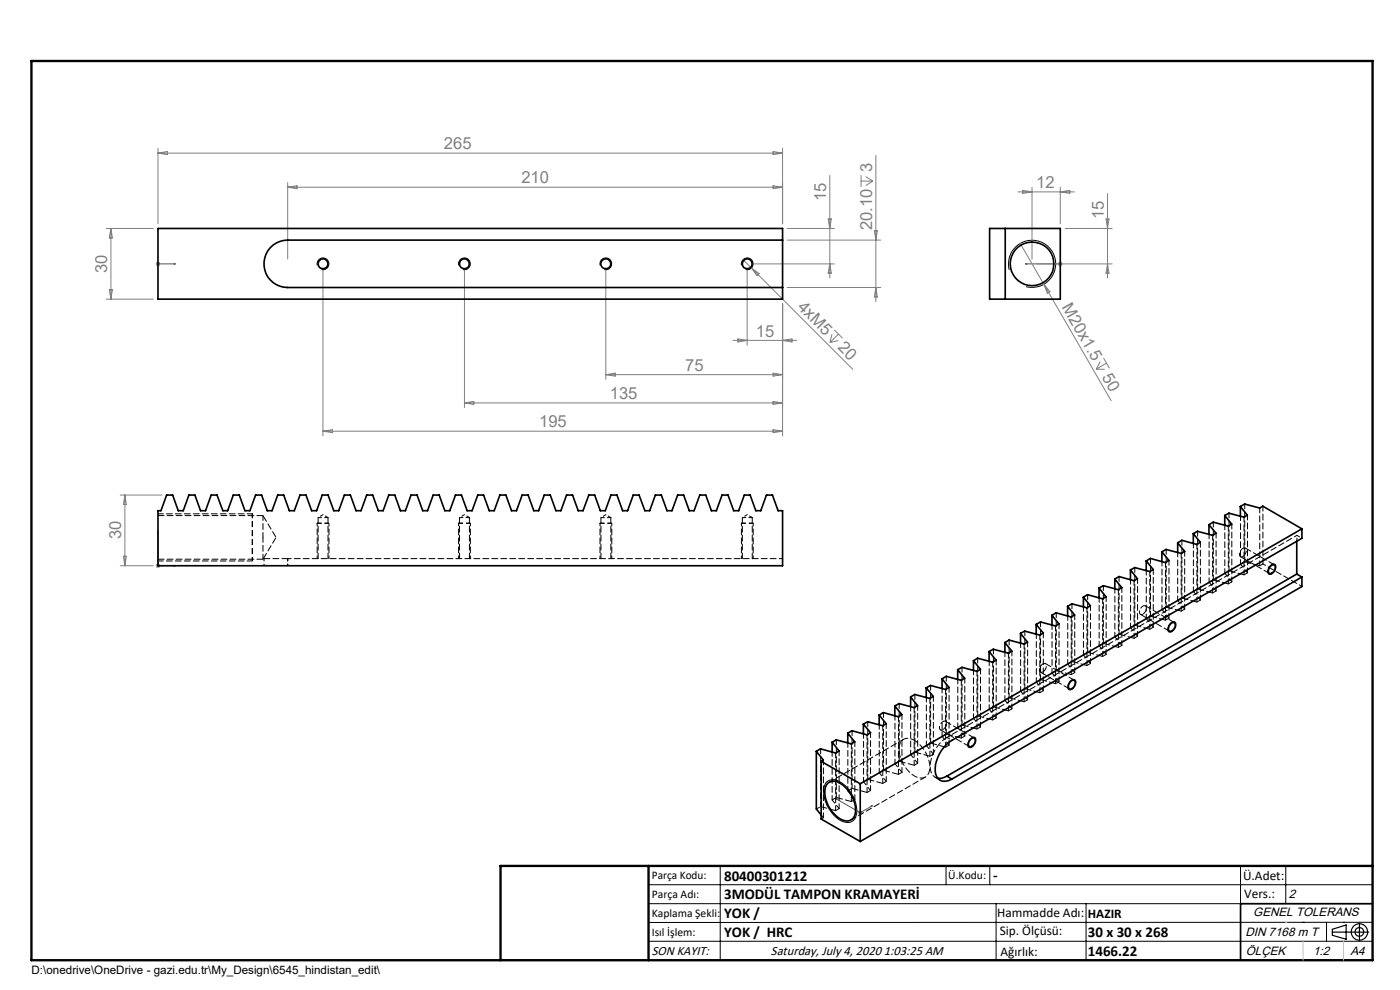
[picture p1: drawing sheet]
<svg xmlns="http://www.w3.org/2000/svg" width="297mm" height="210mm" viewBox="0 0 297 210" stroke-linecap="round" stroke-linejoin="round" font-family="sans-serif">
<g fill="none" stroke="#808080" stroke-width=".21">
<path d="M33.5 31.5v16M33.5 32.5h132.5M33.5 32.5l2-.4v.7zM61 38.7v16.3M61 39.7h105M61 39.7l2-.3v.6zM164 32.1l2 .4-2 .3zM164 39.4l2 .3-2 .3zM166 31.5v16M176 37.2v21.8M182.7 37.1v2.6M182.7 38.4h2.5"/>
<path d="M183.7 37.5l1.5 .9M185.2 38.4l-1.5 1M185.8 33v31M218.9 39.7v15.3M224.9 39.7v7.8M22.5 48.5h10M23.5 48.5v15M23.5 48.5l.3 2h-.6zM33 56h1M33.2 55.6l.7 .7M33.5 55.5v1M33.9 55.6l-.7 .7"/>
<path d="M68.5 57v35.5M98.5 57v29.5M128.5 57v23.5M157.6 55.1l1.8 1.8M158.5 57v16.2M159.4 56.9l21.5 21.4M159.4 56.9l1.6 1.1-.4 .5zM159.5 56h17.5M167 50.9h19.8M167 48.5h10M175.7 46.5h.7l-.4 2zM176 56l.4 2h-.7z"/>
<path d="M185.5 49h.6l-.3 1.9zM215.9 40.7h12M216.4 51.6l5 8.7M217 40.4l1.9 .3-1.9 .3zM220 56h15.9M224.6 55.6l.7 .7M224.9 55.5v1M224.9 40.7l2-.3v.6zM225.3 55.6l-.7 .7M226 48.5h9.9M234.6 46.5h.7l-.3 2zM235 56l.3 2h-.7z"/>
<path d="M235 41.1v17.9M22.5 63.5h10M23.2 61.5h.6l-.3 2zM128.5 79.5h37.5M128.5 79.5l2-.3v.6zM155.5 72.2h13.5M156.5 71.9l2 .3-2 .4zM164 79.2l2 .3-2 .3zM166 64.5v28M166 72.2l2-.3v.7zM167 61h19.8M176.5 70.9l-.4 1.8"/>
<path d="M177 70l1.8 1.7M177.8 72.2l-1.7 .5M177.9 70.9l-1.8 1.8M185.8 61l.3 2h-.6zM221.4 60.3l14.3 24.7M221.4 60.3l1.3 1.6-.5 .3zM232.6 78.3h1.8M233.4 76.7l-.8 1.6M234.1 75.9l1.3 2.2M234.7 77l-2.1 1.3M68.5 91.5h97.5M68.5 91.5l2-.4v.7z"/>
<path d="M98.5 85.5h67.5M98.5 85.5l2-.3v.6zM164 85.2l2 .3-2 .3zM164 91.1l2 .4-2 .3zM25.5 105h8.9M26.2 118h.6l-.3 2zM26.5 105v15M26.5 105l.3 2h-.6zM33.2 119.7l.7 .7M33.5 119.5v1M33.9 119.7l-.7 .7M25.5 120h7"/>
<path d="M33 120h1M182 172.4h1M182.1 172l.7 .7M182.5 171.9v1M182.8 172l-.7 .7"/>
</g>
<g fill="none" stroke="#000" stroke-width=".21">
<path d="M67.3 56.3a1.26 1.26 0 0 1 1.1-1.6 1.26 1.26 0 0 1 1.4 1.4 1.26 1.26 0 0 1-1.6 1.1M97.3 56.3a1.25 1.25 0 0 1 1.1-1.6 1.25 1.25 0 0 1 1.4 1.3 1.25 1.25 0 0 1-1.6 1.2M127.3 56.3a1.25 1.25 0 0 1 1.1-1.6 1.25 1.25 0 0 1 1.4 1.4 1.25 1.25 0 0 1-1.6 1.1M157.3 56.3a1.26 1.26 0 0 1 1.1-1.6 1.26 1.26 0 0 1 1.4 1.4 1.26 1.26 0 0 1-1.6 1.1M214.1 57.2a5 5 0 0 1 4.4-6.2 5 5 0 0 1 5.4 5.4 5 5 0 0 1-6.2 4.4M248.2 132.2a.69 .69 0 0 1 1.2 0 1.57 1.57 0 0 1-1.4 1.9 1.27 1.27 0 0 1 .2-1.9zM269.5 120a.69 .69 0 0 1 1.2-.1 1.57 1.57 0 0 1-1.5 1.9 1.27 1.27 0 0 1 .3-1.8zM205.8 156.7a.72 .72 0 0 1 1.2 0 1.57 1.57 0 0 1-1.4 1.9 1.27 1.27 0 0 1 .2-1.9zM227 144.5a.69 .69 0 0 1 1.2-.1 1.57 1.57 0 0 1-1.4 1.9 1.3 1.3 0 0 1 .2-1.8zM175.4 165.8a2.51 2.51 0 0 1 3.1 .2 7.5 7.5 0 0 1 3.2 6.6 2.02 2.02 0 0 1-3.2 1.6 7.1 7.1 0 0 1-3.6-7.5zM137.6 187.7h153.6M137.6 191.7h153.6"/>
<path d="M137.6 199.7h153.6M152.8 183.7v20M200.7 183.7v4M210 183.7v4M211.3 191.7v12M230.4 191.7v12M263.2 183.7v20M272.8 183.7v8M276.4 195.6h.1M281.4 195.6v4.1M285 195.6h.1M291.2 195.6l-153.6 .1"/>
</g>
<path d="M53.5 109.1v9.9" fill="none" stroke="#000" stroke-width=".21" stroke-dasharray="1.3 .6" stroke-dashoffset=".4" stroke-linecap="butt"/>
<path d="M67.3 111h2.5M97.3 111h2.5M127.3 111h2.5M157.3 111h2.5" fill="none" stroke="#000" stroke-width=".21" stroke-dasharray="1.3 .6" stroke-dashoffset=".3" stroke-linecap="butt"/>
<path d="M53.5 109.1v9.9" fill="none" stroke="#000" stroke-width=".25" stroke-dasharray="1.3 .6" stroke-dashoffset=".4" stroke-linecap="butt"/>
<path d="M67.3 111h2.5M97.3 111h2.5M127.3 111h2.5M157.3 111h2.5" fill="none" stroke="#000" stroke-width=".25" stroke-dasharray="1.3 .6" stroke-dashoffset=".3" stroke-linecap="butt"/>
<g fill="none" stroke="#000" stroke-width=".25">
<path d="M282.6 197.7h7.8M282.6 197.1l3-.9v3l-3-.8zM288.4 195.8v3.8M106.2 203.7h185"/>
<circle cx="288.4" cy="197.7" r="1.74"/>
<circle cx="288.4" cy="197.7" r=".93"/>
</g>
<g fill="none" stroke="#00f" stroke-width=".21">
<path d="M33.4 56h.2zM33.5 56h.1M33.5 56h3.7M37.2 56h-.3h.3M217.5 56h.4h-.4M217.5 56h7.4M224.9 56h.1zM224.9 56h.1M33.5 112.6l.1 .4h-.2zM33.5 112.6v7.4h3.7M36.9 119.9l.3 .1-.3 .1zM177.2 169.4l5.3 3 2.6-1.5"/>
<path d="M177.2 169.4l.4 .1zM184.8 171l.3-.1z"/>
</g>
<path d="M33.5 119h20M53.5 109h-20" fill="none" stroke="#000" stroke-width=".21" stroke-dasharray="1.3 .6" stroke-dashoffset=".2"/>
<path d="M53.5 109v.1M67.3 111h.1M97.3 111h.1M127.3 111h.1M157.3 111h.1" fill="none" stroke="#000" stroke-width=".21" stroke-dasharray="1.3 .6"/>
<path d="M67.3 111v7.5M69.8 118.5v-7.5M97.3 111v7.5M99.8 118.5v-7.5M127.3 111v7.5M129.8 118.5v-7.5M157.3 111v7.5M159.8 118.5v-7.5" fill="none" stroke="#000" stroke-width=".21" stroke-dasharray="1.3 .6" stroke-dashoffset=".7"/>
<path d="M53.5 109v.1M67.3 111h.1M97.3 111h.1M127.3 111h.1M157.3 111h.1" fill="none" stroke="#000" stroke-width=".25" stroke-dasharray="1.3 .6"/>
<path d="M291.2 191.7h-28v12" fill="none" stroke="#000" stroke-width=".35"/>
<path d="M6.7 12.9h284.5v190.8h-284.5zM137.6 183.7v20M291.2 183.7h-185v20" fill="none" stroke="#000" stroke-width=".5"/>
<path d="M276.4 199.7v4M285 199.7v4" fill="none" stroke="#c0c0c0" stroke-width=".21"/>
<path d="M272.8 195.6h.1" fill="none" stroke="#c0c0c0" stroke-width=".25"/>
<g fill="#00f">
<path d="M36.9 56h.3zM33.4 56h.2z"/>
<path d="M36.9 119.9l.3 .1-.3 .1zM33.5 112.6l.1 .4h-.2z"/>
<path d="M224.9 56h.1zM217.5 56h.4z"/>
<path d="M184.8 171l.3-.1zM177.2 169.4l.4 .1z"/>
</g>
<g fill="none" stroke="#000" stroke-width=".35">
<path d="M33.5 48.5h132.5v15h-132.5zM166 50.9h-105a5 5 0 0 0-5 5.1 5 5 0 0 0 5 5h105M209.9 48.5h15v15h-15zM213.3 48.5v15M35.3 105h1.3l1.2 3.3h1.1l1.2-3.3h1.2l1.2 3.3h1.1l1.2-3.3h1.2l1.3 3.3h1l1.2-3.3h1.3l1.2 3.3h1l1.2-3.3h1.3l1.2 3.3h1l1.2-3.3h1.3l1.2 3.3h1l1.2-3.3h1.3l1.2 3.3h1.1l1.2-3.3h1.2l1.2 3.3h1.1l1.2-3.3h1.2l1.2 3.3h1.1l1.2-3.3h1.3l1.2 3.3h1l1.2-3.3h1.2l1.2 3.3h1.1l1.2-3.3h1.3l1.2 3.3h1l1.2-3.3h1.3l1.2 3.3h1l1.2-3.3h1.3l1.2 3.3h1.1l1.2-3.3h1.2l1.2 3.3h1l1.2-3.3h1.3l1.2 3.3h1.1l1.2-3.3h1.2l1.2 3.3h1.1l1.2-3.3h1.2l1.2 3.3h1.1l1.2-3.3h1.3l1.2 3.3h1l1.2-3.3h1.3l1.2 3.3h1l1.2-3.3h1.3l1.2 3.3h1l1.2-3.3h1.3l1.2 3.3h1l1.2-3.3h1.3l1.2 3.3h1.1l1.2-3.3h1.2l1.2 3.3h1l1.2-3.3h1.3l1.2 3.3h1.1l1.2-3.3h1.2l1.2 3.3h1.1l1.2-3.3h1.2l1.2 3.3h1.1l1.2-3.3h1.3l1.2 3.3h.9v11.7h-132.5v-11.7h.6zM243.2 119l1.5 1.8-.8 .4-3.2-.8-.9 .5M243.2 119v2M246.5 117l1.5 1.9-.8 .4-3.1-.8-.9 .5M246.5 117v2.1M249.8 115.1l1.5 1.9-.7 .4-3.2-.9-.9 .5M249.8 115.1v2.1M253.2 113.2l1.4 1.8-.7 .5-3.2-.9-.9 .5"/>
<path d="M253.2 113.2v2.1M256.5 111.3l1.5 1.8-.8 .5-3.2-.9-.8 .5M256.5 111.3v2M259.8 109.4l1.5 1.8-.7 .4-3.2-.8-.9 .5M259.8 109.4v2M263.1 107.4l1-.5 3.1 .9 .7-.4 8.3 4.8M263.1 107.4l1.5 1.9-.7 .4-3.2-.8-.9 .5M263.1 107.4v2.1M269.7 120l.5-.2a.97 .97 0 0 1-.1 1.6l-.5 .3h-.3a1.19 1.19 0 0 1 .4-1.7zM275.1 114.8v7M276.2 112.2v2l-74.3 42.8a7.5 7.5 0 0 0-3.4 7.1 2.1 2.1 0 0 0 3.4 1.2M276.2 112.2l-93.7 54.1"/>
<path d="M209.8 138.2l1.5 1.8-.7 .5-3.2-.9-.9 .6M209.8 138.2v2.1M213.2 136.3l1.5 1.8-.8 .5-3.2-.9-.9 .5M213.2 136.3v2.1M216.5 134.4l1.5 1.8-.8 .4-3.1-.8-.9 .5M216.5 134.4v2M219.8 132.5l1.5 1.8-.7 .4-3.2-.8-.9 .5M219.8 132.5v2M223.2 130.5l1.4 1.9-.7 .4-3.2-.9-.9 .6M223.2 130.5v2.1M226.5 128.6l1.5 1.8-.8 .5-3.2-.9-.8 .5M226.5 128.6v2.1"/>
<path d="M229.8 126.7l1.5 1.8-.7 .4-3.2-.8-.9 .5M229.8 126.7v2.1M233.2 124.7l1.4 1.9-.7 .4-3.2-.9-.9 .6M233.2 124.7v2.1M236.5 122.8l1.5 1.9-.8 .4-3.1-.9-.9 .5M236.5 122.8v2.1M239.8 120.9l1.5 1.9-.7 .4-3.2-.9-.9 .5M239.8 120.9v2.1M248.5 132.2l.5-.2a1.11 1.11 0 0 1 .2 1.3 1.11 1.11 0 0 1-1.1 .6 1.19 1.19 0 0 1 .4-1.7zM275.1 121.8l-74.2 42.8M275.1 121.8l1.1 .6M276.2 122.4v2l-93.7 54.1"/>
<path d="M276.2 122.4l-74.3 42.9M173.2 159.4l1.5 1.8-.5 .3M173.2 159.4v12.2l1 1.3M176.5 157.4l1.5 1.9-.7 .4-3.2-.9-.9 .6M176.5 157.4v2.1M179.8 155.5l1.5 1.9-.7 .4-3.2-.9-.9 .5M179.8 155.5v2.1M183.2 153.6l1.5 1.8-.8 .5-3.2-.9-.9 .5M183.2 153.6v2.1M186.5 151.7l1.5 1.8-.7 .4-3.2-.8-.9 .5M186.5 151.7v2M189.8 149.7l1.5 1.9-.7 .4-3.2-.8-.9 .5"/>
<path d="M189.8 149.7v2.1M193.2 147.8l1.5 1.9-.8 .4-3.2-.8-.9 .4M193.2 147.8v2.1M196.5 145.9l1.5 1.8-.8 .5-3.1-.9-.9 .5M196.5 145.9v2.1M199.8 144l1.5 1.8-.7 .5-3.2-.9-.9 .5M199.8 144v2M203.2 142.1l1.4 1.8-.7 .4-3.2-.8-.9 .5M203.2 142.1v2M205.8 157a.71 .71 0 0 1 1-.4 1.26 1.26 0 0 1-1.1 1.8 .9 .9 0 0 1 .1-1.4zM206.5 140.2l1.5 1.8-.7 .4-3.2-.8-.9 .5M206.5 140.2v2"/>
<path d="M227 144.7a.71 .71 0 0 1 1-.3 1.23 1.23 0 0 1-1.1 1.7 1.01 1.01 0 0 1 .1-1.4zM174.2 161.5l8.3 4.8M174.2 161.5v12.2l8.3 4.8M175.7 166a2.54 2.54 0 0 1 3.1 .5 6.6 6.6 0 0 1 2.5 6.5 1.95 1.95 0 0 1-3.1 .7 6.7 6.7 0 0 1-3-6.8zM182.5 166.3v12.2M200.9 164.6a2.72 2.72 0 0 1-2 .5M200.9 164.6l1 .7"/>
<circle cx="68.5" cy="56" r="1.04"/>
<circle cx="98.5" cy="56" r="1.04"/>
<circle cx="128.5" cy="56" r="1.05"/>
<circle cx="158.5" cy="56" r="1.04"/>
<circle cx="219" cy="56" r="4.6"/>
</g>
<g fill="none" stroke="#000" stroke-width=".21" stroke-dasharray="1.3 .6" stroke-dashoffset=".5">
<path d="M69.6 109.8h-2.1M99.6 109.8h-2.1M129.6 109.8h-2.1M159.6 109.8h-2.1M166 118.5h-105M263.2 119.7l.9-.5M229.8 138.9l.9-.5M233.2 137l.9-.5M236.5 135.1l.9-.6M239.8 133.1l.9-.5M243.2 131.2l.9-.5M246.5 129.3l.9-.5"/>
<path d="M249.8 127.4l.9-.6M253.2 125.4l.9-.5M256.5 123.5l.9-.5M259.8 121.6l.9-.5M196.5 158.1l.9-.5M199.9 156.2l.9-.5M203.2 154.3l.9-.5M206.5 152.4l.9-.5M209.9 150.4l.8-.5M213.2 148.5l.9-.5M216.5 146.6l.9-.5M219.8 144.7l.9-.5"/>
<path d="M223.2 142.8l.9-.6M226.5 140.8l.9-.5M173.2 171.6l.9-.5M176.5 169.7l.9-.5M179.9 167.8l.9-.6M183.2 165.8l.9-.5M186.5 163.9l.9-.5M189.9 162l.9-.5M193.2 160.1l.9-.6"/>
</g>
<path d="M56 118.5v1.5M61 118.5v1.5" fill="none" stroke="#000" stroke-width=".21" stroke-dasharray="1.3 .6" stroke-dashoffset=".8"/>
<path d="M33.5 118.6h22.3M55.8 109.4h-22.3M61 118.5h-5M174.2 173.7l.5-.3" fill="none" stroke="#000" stroke-width=".21" stroke-dasharray="1.3 .6"/>
<g fill="none" stroke="#000" stroke-width=".21" stroke-dasharray="1.3 .6" stroke-dashoffset=".2">
<path d="M55.8 114v-4.6M55.8 118.6v-4.6M244.1 118.4v12.3M247.3 119.3v12.3M247.4 116.5v12.3M248 118.9v12.2M250.6 117.4v12.2M250.7 114.6v12.2M251.3 117v12.2M253.9 115.5v12.2M254.1 112.7v12.2M254.7 115v12.3"/>
<path d="M257.2 113.5v12.3M257.4 110.8v12.2M258 113.1v12.3M260.6 111.6v12.3M260.7 108.8v12.3M261.3 111.2v12.2M263.9 109.7v12.2M264.1 106.9v12.3M264.7 109.3v12.2M267.2 107.8v12.2M267.9 119.6v-12.2M207.4 139.6v12.3"/>
<path d="M210.7 137.7v12.2M213.9 138.5v12.3M214.1 135.8v12.2M214.7 138.1v12.3M217.3 136.6v12.3M217.4 133.8v12.3M218 136.2v12.2M220.6 134.7v12.2M220.7 131.9v12.3M221.3 134.3v12.2M223.9 132.8v12.2M224.1 130v12.2"/>
<path d="M224.7 132.3v12.3M227.3 130.8v12.3M227.4 128.1v12.2M228 130.4v12.3M230.6 128.9v12.3M230.7 126.1v12.3M231.3 128.5v12.2M233.9 127v12.2M234.1 124.2v12.3M234.7 126.6v12.2M237.3 125.1v12.2M237.4 122.3v12.2"/>
<path d="M238 124.6v12.3M240.6 123.2v12.2M240.7 120.4v12.2M241.3 122.7v12.3M243.9 121.2v12.3M244.7 120.8v12.2M174.1 158.8v12.3M177.3 159.7v12.2M177.4 156.9v12.3M178 159.3v12.2M180.6 157.8v12.2M180.8 155v12.2"/>
<path d="M181.3 157.3v12.3M183.9 155.9v12.2M184.1 153.1v12.2M184.7 155.4v12.3M187.3 153.9v12.3M187.4 151.1v12.3M188 153.5v12.2M190.6 152v12.3M190.8 149.2v12.3M191.3 151.6v12.2M193.9 150.1v12.2M194.1 147.3v12.2"/>
<path d="M194.7 149.7v12.2M197.3 148.2v12.2M197.4 145.4v12.2M198 147.7v12.3M200.6 146.2v12.3M200.8 143.5v12.2M201.3 145.8v12.3M203.9 144.3v12.3M204.1 141.5v12.3M204.7 143.9v12.2M207.3 142.4v12.2M208 142v12.2"/>
<path d="M210.6 140.5v12.2M211.3 140v12.3M174.7 161.2v12.2"/>
</g>
<path d="M55.8 118.6l2.8-4.6M58.6 114l-2.8-4.6" fill="none" stroke="#000" stroke-width=".21" stroke-dasharray="1.3 .6" stroke-dashoffset="-.2"/>
<path d="M67.5 109.8v8.7M69.6 118.5v-8.7M97.5 109.8v8.7M99.6 118.5v-8.7M127.5 109.8v8.7M129.6 118.5v-8.7M157.5 109.8v8.7M159.6 118.5v-8.7M191.7 156.8l-15.8 9.1M200.9 156.4a7.5 7.5 0 0 0-3.5 7.1 1.93 1.93 0 0 0 1.6 1.6M180.6 173.9l15.7-9.1" fill="none" stroke="#000" stroke-width=".21" stroke-dasharray="1.3 .6" stroke-dashoffset=".1"/>
<g fill="none" stroke="#000" stroke-width=".21" stroke-dasharray="1.3 .6" stroke-dashoffset=".6">
<path d="M68.5 109.2l-1 .6M69.6 109.8l-1.1-.6M98.5 109.2l-1 .6M99.6 109.8l-1.1-.6M128.5 109.2l-1 .6M129.6 109.8l-1.1-.6M158.5 109.2l-1 .6M159.6 109.8l-1.1-.6M267.9 119.6l8.3 4.8M275.1 113.6l-74.2 42.8M275.1 114.8v-1.2M275.1 113.6l1.1 .6"/>
<path d="M200.9 156.4l1 .6M198.4 164.9l1 .6"/>
</g>
<g fill="none" stroke="#000" stroke-width=".21" stroke-dasharray="1.3 .6" stroke-dashoffset=".4">
<path d="M233.9 139.2l.8-.4M234.7 138.8l-1.5-1.8M237.3 137.3l.7-.4M238 136.9l-1.5-1.8M240.6 135.4l.7-.4M241.3 135l-1.5-1.9M243.9 133.5l.8-.5M244.7 133l-1.5-1.8M247.3 131.6l.7-.5M248 131.1l-1.5-1.8M250.6 129.6l.7-.4M251.3 129.2l-1.5-1.8"/>
<path d="M253.9 127.7l.8-.4M254.7 127.3l-1.5-1.9M257.2 125.8l.8-.4M258 125.4l-1.5-1.9M260.6 123.9l.7-.5M261.3 123.4l-1.5-1.8M263.9 121.9l.8-.4M264.7 121.5l-1.5-1.8M267.2 120l.7-.4M194 157.1a2 2 0 0 0-2.3-.3 2 2 0 0 0-1 2.1 6.7 6.7 0 0 0 4.4 6.1 1.9 1.9 0 0 0 2.2-2.3 7.2 7.2 0 0 0-3.3-5.6M198 160l-1.5-1.9M200.6 158.5l.7-.4"/>
<path d="M201.3 158.1l-1.4-1.9M203.9 156.6l.8-.5M204.7 156.1l-1.5-1.8M207.3 154.6l.7-.4M208 154.2l-1.5-1.8M210.6 152.7l.7-.4M211.3 152.3l-1.4-1.9M213.9 150.8l.8-.4M214.7 150.4l-1.5-1.9M217.3 148.9l.7-.5M218 148.4l-1.5-1.8M220.6 146.9l.7-.4"/>
<path d="M221.3 146.5l-1.5-1.8M223.9 145l.8-.4M224.7 144.6l-1.5-1.8M227.3 143.1l.7-.4M228 142.7l-1.5-1.9M230.6 141.2l.7-.5M231.3 140.7l-1.5-1.8M174.7 173.4l-.5-.5M177.3 171.9l.7-.4M178 171.5l-1.5-1.8M180.6 170l.7-.4M181.3 169.6l-1.4-1.8"/>
<path d="M183.9 168.1l.8-.4M184.7 167.7l-1.5-1.9M187.3 166.2l.7-.5M188 165.7l-1.5-1.8M190.6 164.3l.7-.5M191.3 163.8l-1.4-1.8M193.9 162.3l.8-.4M194.7 161.9l-1.5-1.8M197.3 160.4l.7-.4"/>
</g>
<g fill="none" stroke="#000" stroke-width=".21" stroke-dasharray="1.3 .6" stroke-dashoffset="-.1">
<path d="M263.2 118.1l6.1 3.5M263.7 118l.2-.2a.98 .98 0 0 0 .2-1.6 1.25 1.25 0 0 0-.9 1.9l.5-.1M264.1 119.2l3.1 .8M270.4 119.8l-6.2-3.5M230.7 138.4l3.2 .8M234.1 136.5l3.2 .8M237.4 134.5l3.2 .9M240.7 132.6l3.2 .9M241.9 130.3l6.2 3.6M242.5 130.3l.2-.2a.98 .98 0 0 0 .2-1.6 1.25 1.25 0 0 0-.9 1.8h.5M244.1 130.7l3.2 .9M247.4 128.8l3.2 .8"/>
<path d="M249.1 132.1l-6.1-3.6M250.7 126.8l3.2 .9M254.1 124.9l3.1 .9M257.4 123l3.2 .9M260.7 121.1l3.2 .8M194.1 159.5l3.2 .9M197.4 157.6l3.2 .9M199.5 154.8l6.2 3.6M200 154.8l.3-.2a.98 .98 0 0 0 .1-1.6 1.25 1.25 0 0 0-.9 1.8h.5M200.8 155.7l3.1 .9M204.1 153.8l3.2 .8M206.7 156.6l-6.1-3.6"/>
<path d="M207.4 151.9l3.2 .8M210.7 149.9l3.2 .9M214.1 148l3.2 .9M217.4 146.1l3.2 .8M220.7 142.6l6.2 3.5M220.7 144.2l3.2 .8M221.2 142.5l.3-.2a.98 .98 0 0 0 .1-1.6 1.25 1.25 0 0 0-.9 1.9l.5-.1M224.1 142.2l3.2 .9M227.4 140.3l3.2 .9M227.9 144.3l-6.1-3.5M174.1 171.1l3.2 .8M177.4 169.2l3.2 .8"/>
<path d="M180.8 167.2l3.1 .9M184.1 165.3l3.2 .9M187.4 163.4l3.2 .9M190.8 161.5l3.1 .8"/>
</g>
<g fill="none" stroke="#000" stroke-width=".21" stroke-dasharray="1.3 .6" stroke-dashoffset=".3">
<path d="M246.5 119.1v10.2M249.8 117.2v10.2M253.2 115.3v10.1M256.5 113.3v10.2M259.8 111.4v10.2M263.2 109.5v10.2M213.2 138.3v10.2M216.5 136.4v10.2M219.8 134.5v10.2M223.2 132.6v10.2M226.5 130.6v10.2M229.8 128.7v10.2"/>
<path d="M233.2 126.8v10.2M236.5 124.9v10.2M239.8 123v10.1M243.2 121v10.2M176.5 159.5v10.2M179.9 157.6v10.2M183.2 155.7v10.1M186.5 153.7v10.2M189.9 151.8v10.2M193.2 149.9v10.2M196.5 148v10.1M199.9 146v10.2"/>
<path d="M203.2 144.1v10.2M206.5 142.2v10.2M209.9 140.3v10.1"/>
</g>
<g font-size="3.5" fill="#808080">
<text x="94.2" y="31.7">265</text>
<text x="110.6" y="38.9">210</text>
<text x="185" y="36.5" transform="rotate(-90 185 36.5)">3</text>
<text x="219.8" y="39.9">12</text>
<text x="175.2" y="42.7" transform="rotate(-90 175.2 42.7)">15</text>
<text x="234.2" y="46.5" transform="rotate(-90 234.2 46.5)">15</text>
<text x="185" y="48.8" transform="rotate(-90 185 48.8)">20.10</text>
<text x="22.7" y="57.9" transform="rotate(-90 22.7 57.9)">30</text>
<text x="169" y="65.3" transform="rotate(45 169 65.3)">4xM5</text>
<text x="225.2" y="65.1" transform="rotate(60 225.2 65.1)">M20x1.5</text>
<text x="160.3" y="71.4">15</text>
<text x="177.6" y="73.9" transform="rotate(45 177.6 73.9)">20</text>
<text x="145.3" y="78.7">75</text>
<text x="233.7" y="79.9" transform="rotate(60 233.7 79.9)">50</text>
<text x="129.4" y="84.7">135</text>
<text x="114.4" y="90.7">195</text>
<text x="25.7" y="114.4" transform="rotate(-90 25.7 114.4)">30</text>
</g>
<g font-size="3.2">
<text x="153.6" y="186.8">80400301212</text>
<text x="153.6" y="190.8">3MODÜL TAMPON KRAMAYERİ</text>
<text x="210.7" y="186.6">-</text>
<text x="153.6" y="194.8">YOK /</text>
<text x="153.6" y="198.8">YOK / HRC</text>
<text x="230.8" y="198.7">30 x 30 x 268</text>
<text x="230.8" y="202.8">1466.22</text>
</g>
<g font-size="2.8">
<text x="263.7" y="186.7">Ü.Adet:</text>
<text x="263.9" y="190.5">Vers.:</text>
<text x="211.5" y="194.5">Hammadde Adı:</text>
<text x="230.8" y="194.7">HAZIR</text>
<text x="138.3" y="202.6">SON KAYIT:</text>
<text x="163.6" y="202.6">Saturday, July 4, 2020 1:03:25 AM</text>
<text x="212.1" y="198.4">Sip. Ölçüsü:</text>
<text x="212.2" y="202.7">Ağırlık:</text>
</g>
<g font-size="2.6">
<text x="273.4" y="190.4">2</text>
<text x="265.9" y="194.4">GENEL TOLERANS</text>
<text x="264.2" y="198.5">DIN 7168 m T</text>
<text x="264.3" y="202.6">ÖLÇEK</text>
<text x="278.5" y="202.6">1:2</text>
<text x="286.5" y="202.6">A4</text>
</g>
<g font-size="2.5">
<text x="138.3" y="186.4">Parça Kodu:</text>
<text x="138.3" y="190.5">Parça Adı:</text>
<text x="201.2" y="186.5">Ü.Kodu:</text>
<text x="138.3" y="194.5">Kaplama Şekli:</text>
<text x="138.3" y="198.6">Isıl İşlem:</text>
<text x="6.7" y="206.7">D:\onedrive\OneDrive - gazi.edu.tr\My_Design\6545_hindistan_edit\</text>
</g>
</svg>
